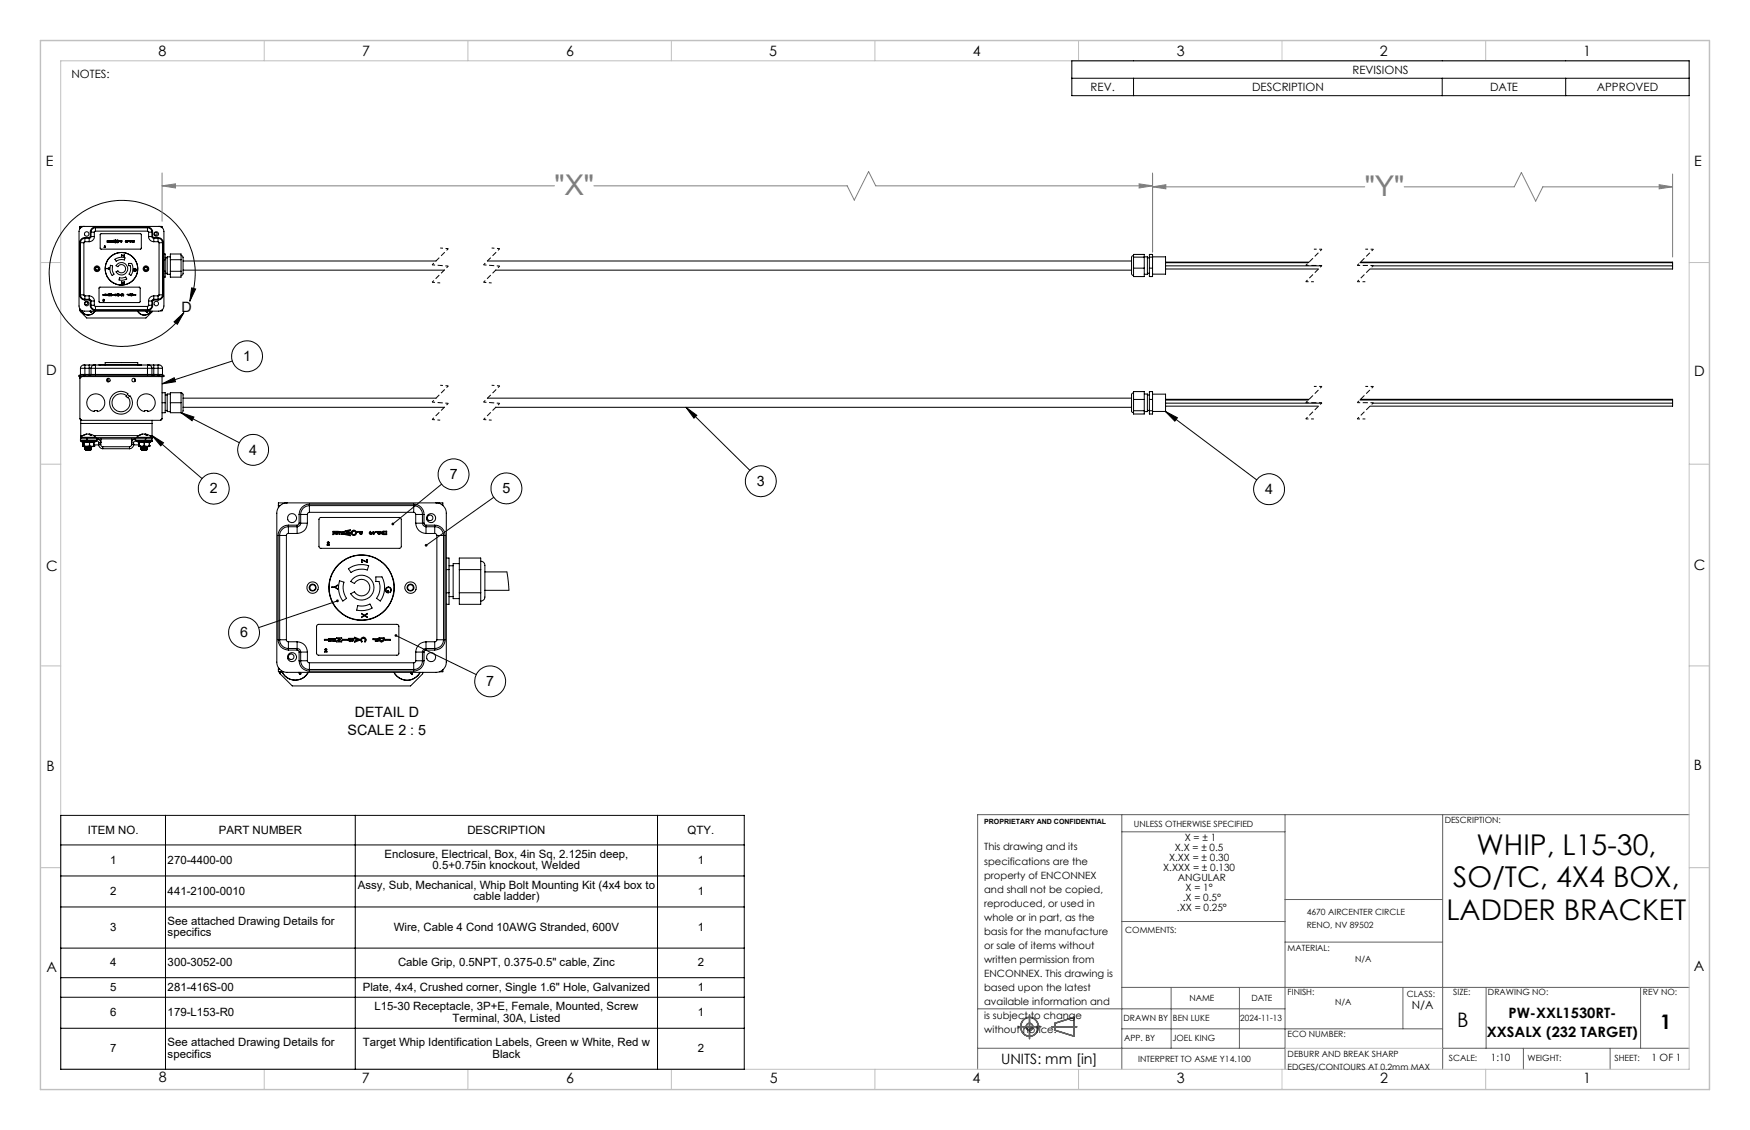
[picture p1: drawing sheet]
<svg xmlns="http://www.w3.org/2000/svg" width="432mm" height="279mm" viewBox="0 0 432 279" stroke-linecap="round" stroke-linejoin="round" font-family="sans-serif">
<g fill="none" stroke="#606060" stroke-width=".35">
<path d="M251.4 253.5h5.5M252.6 251.8a2.23 2.23 0 0 1 3.1 .2 2.23 2.23 0 0 1 0 3.1 2.23 2.23 0 0 1-3.1 .1 2.43 2.43 0 0 1 0-3.4zM254.1 250.6v5.9M259.6 253.5h6.2M260.4 252.6l4.7-1.4v4.6l-4.7-1.4z"/>
<circle cx="254.1" cy="253.5" r=".84"/>
</g>
<g fill="none" stroke="#606060" stroke-width=".25">
<path d="M276.9 201.1v62.9M276.9 205.4h40.3M317.2 201.1v62.9M356.1 201.1v62.9M417 201.1h-175.7v62.9M276.9 227.5h40.3M317.2 222.1h38.9M317.2 232.6h38.9M241.3 258.8h75.9M241.3 249.1h75.9M276.9 243.8h140.1M276.9 254h79.2"/>
<path d="M289.1 243.8v15M306 243.8v15M346.3 243.8v10.2M356.1 258.8h60.9M366.9 243.8v15M376.1 258.8v5.2M397.5 258.8v5.2M405 243.8v15"/>
</g>
<g fill="none" stroke="#c0c0c0" stroke-width=".25">
<path d="M15 15h402v249h-402zM65.2 10v5M115.5 10v5M165.7 10v5M216 10v5M266.2 10v5M316.5 10v5M366.7 10v5M10 64.8h5M417 64.8h5M10 114.6h5M417 114.6h5"/>
<path d="M10 164.4h5M417 164.4h5M10 214.2h5M417 214.2h5M317.2 258.8h38.9M65.2 264v5M115.5 264v5M165.7 264v5M216 264v5M266.2 264v5M316.5 264v5M366.7 264v5"/>
</g>
<path d="M10 10h412v259h-412z" fill="none" stroke="#c0c0c0" stroke-width=".35"/>
<g fill="none" stroke="#000" stroke-width=".25">
<path d="M264.6 15h152.4v8.6h-152.4zM264.6 19.3h152.4M279.8 19.3v4.3M356 19.3v4.3M386.5 19.3v4.3M19.7 59.9h.2M19.7 59.9v12.9M19.7 56.2h.2M19.9 59.9h.8M19.9 59.9v12.9M20.7 59.9v12.9M20.8 55.9a1.26 1.26 0 0 0-1.3 1.3v18.4a1.26 1.26 0 0 0 1.3 1.2h18.4a1.26 1.26 0 0 0 1.3-1.2v-18.4a1.26 1.26 0 0 0-1.3-1.3"/>
<path d="M21 59.7l-.3 .2M21 58.8v.9M21 58.8a1.08 1.08 0 0 0-1.1 1.1M21 58.7v.1M21 58.7a1.33 1.33 0 0 0-1.3 1.2M21 59.7h1M21 58.8h1M21 58.7h1M22 58.8v.9M22 58.7v.1M22.3 57.3h.2M22.3 58.4h.2"/>
<path d="M22.3 58.4l-.3 .3M22.3 57.3v1.1M22.5 57.3h.8M22.5 58.4h.8M22.5 58.4l-.2 .3-.3 .1M22.5 57.3v1.1M23.3 58.4a1.26 1.26 0 0 1-1.3 1.3M23.3 57.3v1.1M23.6 56.3v.8M23.6 57.1l-.3 .2M23.6 56.3a1.08 1.08 0 0 0-1.1 1M23.6 56v.3"/>
<path d="M23.6 56a1.26 1.26 0 0 0-1.3 1.3M23.6 57.1h12.8M23.6 56.3h12.8M23.6 56h12.8M24.7 57.8l.2-.1h9.9l.1 3.7-10 .1-.2-.1zM26.5 59.4l.6 .1a.19 .19 0 0 1-.1 .3 .19 .19 0 0 1-.3-.1l-.2 .1 .2-.2zM26.7 59.5v.1M26.8 59.6h.2M26.8 59.5h.2M26.8 59.5v.1M27 59.5v.1M27.2 59.4h.6v.4l-.1-.2-.1 .2-.1-.2-.3 .2z"/>
<path d="M27.9 59.4l.7-.2-.4 .2 .4 .1-.4 .2 .4 .3-.7-.2 .5-.2zM29.5 59.4h.6v.2l-.3 .2-.1-.3zM29.8 59.6h.2M29.8 59.5h.2M29.8 59.5v.1M30 59.5v.1M31 59.5l.1 .2 .3-.3 .2 .1-.1 .3v-.2h-.2a.19 .19 0 0 1-.3 .2 .19 .19 0 0 1 0-.3zM31.7 59.4h.6v.2l-.2 .2-.1-.3zM32.1 59.6h.1M32.1 59.5h.1M32.1 59.5v.1M32.2 59.5v.1"/>
<path d="M32.5 59.5l.6-.1-.5 .1v.2l.5 .1h-.6zM36.4 56.3v.8M36.4 57.1l.3 .2M36.4 56.3a1.08 1.08 0 0 1 1.1 1M36.4 56v.3M36.4 56a1.26 1.26 0 0 1 1.3 1.3M36.7 57.3h.8M36.7 58.4a1.26 1.26 0 0 0 1.3 1.3M36.7 58.4h.8M36.7 57.3v1.1M37.5 58.4l.1 .3 .4 .1M37.5 57.3h.2"/>
<path d="M37.5 58.4h.2M37.5 57.3v1.1M37.7 58.4l.3 .3M37.7 57.3v1.1M38 58.8v.9M38 58.7v.1M38 59.7h1M38 58.8h1M38 58.7h1M39 59.7l.3 .2M39 58.8v.9M39 58.8a1.08 1.08 0 0 1 1.1 1.1"/>
<path d="M39 58.7v.1M39 58.7a1.33 1.33 0 0 1 1.3 1.2M39.3 59.9h.8M39.3 59.9v12.9M39.6 55.9v.1M40 56.2v-.3h-20.3v.6M40.1 59.9h.2M40.1 59.9v12.9M40.3 59.9v12.9M19.7 72.8h.2M19.7 72.8a1.33 1.33 0 0 0 1.3 1.3M19.7 76.2v.6h.7"/>
<path d="M19.7 76.4h.2M19.9 72.8h.8M19.9 72.8a1.08 1.08 0 0 0 1.1 1.1M19.9 76.8v.1M19.9 76.8v.2l1.5 1.5h14.6l1.5-1.7M20.1 76.6a1.81 1.81 0 0 0 1.6 1.2 1.81 1.81 0 0 0 1.7-1M20.2 76.8a1.8 1.8 0 0 0 1.6 1 1.8 1.8 0 0 0 1.6-1M20.7 72.8l.3 .2M21 73v.9M21 73.9v.2M21 74.1h1M21 73h1"/>
<path d="M21 73.9h1M22 73a1.26 1.26 0 0 1 1.3 1.3M22 73v.9M22 73.9l.3 .1 .2 .3M22 73.9v.2M22 74.1l.3 .2M22.3 74.3h.2M22.3 75.4h.2M22.3 75.4a1.21 1.21 0 0 0 1.3 1.2M22.3 74.3v1.1M22.4 76.8l.1 .2M22.4 77l-.2-.2 .2 .3"/>
<path d="M22.4 77v.1M22.5 74.3h.8M22.5 75.4h.8M22.5 75.4a1.08 1.08 0 0 0 1.1 1.1M22.5 77l-.1 .1M22.5 77h.1M22.5 77h-.1M22.5 74.3v1.1M23.3 75.4l.3 .3M23.3 74.3v1.1M23.6 75.7v.8M23.6 76.5v.1"/>
<path d="M23.6 75.7h12.8M23.6 76.5h12.8M23.6 76.6h12.8M24.6 70.9h9.8l.2 .2v3.5l-.2 .1h-9.8l-.2-.1zM25.4 72.8l.6-.2v.4zM25.4 74.3h.1M25.5 73.9l.2 .1-.1 .2 .1 .1h-.3l.2-.3h-.2zM25.7 61.1h.1M25.8 60.8h.2l-.1 .3h.1h-.3l.2-.2zM26.1 72.7h.7v.3l-.1-.2-.2 .2-.3-.2-.1 .2zM26.3 66.3l.7-.3-.3 .3 .3 .3zM26.9 72.6h.6l-.4 .3 .4 .1h-.6l.4-.3z"/>
<path d="M27.3 65.5l.5 .2a2.19 2.19 0 0 0 .4 2l-.5 .3a2.76 2.76 0 0 1-.4-2.5zM27.6 72.8l.7 .1zM28.4 64a2.93 2.93 0 0 1 2.5-.3l-.2 .5a2.32 2.32 0 0 0-2 .3zM28.4 72.6h.6a.34 .34 0 0 1-.2 .4 .34 .34 0 0 1-.4-.2zM28.5 72.8v.1l.2-.1M28.5 72.7h.2M28.5 72.7v.1M28.7 72.7v.1M28.8 72.8h.1M28.8 72.7h.1M28.8 72.7v.1M28.9 65.3a1.54 1.54 0 0 1 2.3 0 1.54 1.54 0 0 1-.3 2.3 1.54 1.54 0 0 1-2.3-.5l.5-.2a1.02 1.02 0 0 0 1.5 .2 1.02 1.02 0 0 0 0-1.5 1.02 1.02 0 0 0-1.5 .3l-.5-.3z"/>
<path d="M28.9 72.7v.1M29.1 72.5l.7 .3-.7 .3 .2-.2zM29.4 72.7l.2 .1-.2 .1zM29.5 68.6h.6l.9-.2 .3 .5-1.2 .3-.7-.1zM30 72.6a.29 .29 0 0 1 .4 0 .29 .29 0 0 1-.1 .4l.1-.2a.21 .21 0 0 0-.3-.2 .21 .21 0 0 0-.1 .3v.2zM30 62.9l.6 .3 .1-.3v.4l-.6-.3-.1 .3zM30 69.5l.3 .3 .4-.2-.3 .2 .3 .2-.4-.2-.3 .2 .3-.2zM31.4 72.7h.6v.3l-.1-.2-.2 .2v-.2zM31.8 65h.7a2.91 2.91 0 0 1-.2 3l-.4-.3a2.36 2.36 0 0 0 .2-2.1h-.3zM32.1 72.6h.7a.35 .35 0 0 1-.3 .4 .35 .35 0 0 1-.4-.4zM32.2 72.7h.5a.22 .22 0 0 1-.3 .2 .22 .22 0 0 1-.2-.2zM32.9 72.8l.6 .1z"/>
<path d="M33.1 66.4a.38 .38 0 0 1 .5 0 .38 .38 0 0 1-.1 .6 .36 .36 0 0 0 .1-.5 .36 .36 0 0 0-.4-.1l-.2 .3 .2 .2 .1-.2v.3l-.4-.2zM34 76.8a1.83 1.83 0 0 0 3.2 0 1.83 1.83 0 0 1-3.2 0M36 76.8l.2 .3M36.2 77.1h.1M36.2 76.8l.1 .2M36.3 77l-.1 .1M36.3 77h.1M36.4 75.7v.8M36.4 76.5v.1M36.7 75.4l-.3 .3M36.7 74.3h.8M36.7 75.4h.8"/>
<path d="M36.7 74.3v1.1M37.5 75.4a1.08 1.08 0 0 1-1.1 1.1M37.5 74.3h.2M37.5 75.4h.2M37.5 74.3v1.1M37.7 75.4a1.21 1.21 0 0 1-1.3 1.2M37.7 74.3v1.1M38 73a1.26 1.26 0 0 0-1.3 1.3M38 73.9l-.4 .1-.1 .3M38 73v.9M38 73.9v.2M38 74.1l-.3 .2"/>
<path d="M38 74.1h1M38 73h1M38 73.9h1M39 73v.9M39 73.9v.2M39.3 72.8l-.3 .2M39.3 72.8h.8M40 76.5v.3h-.4M40.1 72.8a1.08 1.08 0 0 1-1.1 1.1M40.1 72.8h.2M40.3 72.8a1.33 1.33 0 0 1-1.3 1.3M40.5 62.7h.3v5.7h-.3"/>
<path d="M40.5 64.1h.3M40.5 67h.3M40.8 63.7h.5M40.8 67.5h.5M42.1 63.4h-.8v4.3h.8M42.1 62.7h2.6v5.7h-2.6zM42.1 64.1h2.6M42.1 67h2.6M43 79.5l2.4-2.3-1.6 2.9zM44.7 63.1l.4 .2 .1 1.1a7.2 7.2 0 0 1-.2 3.5l-.3 .1M45.2 66.7h64.5M45.2 64.4h62.4"/>
<path d="M46.8 74.4a18 18 0 0 0-16.7-24.9 18 18 0 0 0-16.5 25.1 18 18 0 0 0 29.6 5.4l2.2-2.8M47.3 71.1l1 .3-1.5 3zM120.3 64.4h159M122.4 66.7h156.9M279.8 63.1l-.3 .1-.2 .3v4.1l.5 .4M279.8 62.8h2.7v5.5h-2.7zM279.8 66.2h2.7M279.8 63.5h2.7M282.5 63.4h.7v4.3h-.7M283.2 63.7h.5M283.2 67.5h.5M283.7 62.8h.8v5.5h-.8z"/>
<path d="M283.7 66.2h.8M283.7 63.5h.8M284.5 63.4h3.2v4.3h-3.2M287.7 64.9h35.3M287.7 65.6h38.5M287.7 64.7h35.4M287.7 66.4h37.8M335.7 64.9h77.2M335.8 64.7h77.1v.2M338.9 65.6h74M412.9 64.9v.7M412.9 65.6v.8h-74.7"/>
<path d="M19.7 93v.2M19.7 93.2h.2M19.7 93.2v10.2M19.9 92.5l-.2 .2M19.9 92.5h1.1M19.9 90.9h1.1M19.9 90.9v1.6M20 93v.1M20.1 93h.7M20.1 93l-.4 .4M20.8 92.7h-1.3v.3h.6M20.8 92.7v.3"/>
<path d="M20.8 93h18.4M20.8 92.7h18.4M21 92.5v.2M21 90.1v.8M21 90.1h-.3a.86 .86 0 0 0-.8 .8M21 90.9v1.6M21 90.1h1M21 92.5h1M21 90.9h1M22 90.9h.5M22 92.5h.5M22 90.1v.8"/>
<path d="M22 90.1h1.3M22 92.5v.2M22 90.9v1.6M22 97.9a2.21 2.21 0 0 1 3.6 .5 2.21 2.21 0 0 1-1.6 3.2v-.2h-.7v.2a2.18 2.18 0 0 1-1.8-1.4 2.18 2.18 0 0 1 .5-2.3zM22.5 92.5h1.1M22.5 92.5l-.2 .2M22.5 90.9h1.1M22.5 90.9v1.6M23.3 90.1a.85 .85 0 0 0-.8 .8M23.3 90.1h.3M23.6 92.5v.2M23.6 90.1v.8"/>
<path d="M23.6 90.1h12.8M23.6 92.5h12.8M23.6 90.9h12.8M23.6 90.9v1.6M24.4 90.1h.3M24.4 90.1h.1M24.7 90.1h.1M26 90.1v-.6h8v.6M26.5 93.5v.8M26.7 93.4v.9M27.9 97.4a2.77 2.77 0 0 1 3.7-.2l-.2 .2 .6 .5 .1-.2a2.81 2.81 0 0 1-.4 3.9 2.81 2.81 0 0 1-3.9-.3 2.81 2.81 0 0 1 .1-3.9zM28.4 97.8a2.19 2.19 0 0 1 2.9-.1l-.2 .1a1.85 1.85 0 0 1 .7 2.9 2.23 2.23 0 0 1-3.4 .4 2.23 2.23 0 0 1 0-3.3z"/>
<path d="M33.3 93.5v.7M34.4 90.1h.2M34.4 90.1h.1M34.5 97.9a2.22 2.22 0 0 1 3.5 .5 2.22 2.22 0 0 1-1.5 3.2v-.2h-.8v.2a2.21 2.21 0 0 1-1.2-3.7zM34.6 90.1h.1M34.6 90.1h.3M34.9 90.1h.1M36.4 92.5v.2M36.4 92.5h1.1M36.4 90.1v.8M36.4 90.9h1.1M36.4 90.1h.3"/>
<path d="M36.4 90.9v1.6M36.7 90.1a.85 .85 0 0 1 .8 .8M36.7 90.1h1.3M37.5 92.5l.2 .2M37.5 90.9h.5M37.5 92.5h.5M37.5 90.9v1.6M38 92.5v.2M38 90.1v.8M38 90.1h1M38 92.5h1M38 90.9h1"/>
<path d="M38 90.9v1.6M39 92.5v.2M39 92.5h1.1M39 90.1v.8M39 90.9h1.1M39 90.1h.2a.86 .86 0 0 1 .9 .8M39 90.9v1.6M39.2 92.7h1.3v.3h-.5M39.2 93h.8M39.2 92.7v.3M40 94.8l3-1.5 .3 1zM40 97h.8v4.9h-.8"/>
<path d="M40 99.4h.8M40 93v10.4M40.1 92.5l.2 .2M40.1 90.9v1.6M40.8 97.5h.5M42.1 97.3h-.8v4.3h.8M42.1 99.4h2.6M44.7 97l.3 .1a7.7 7.7 0 0 1 .2 3.6l-.1 1-.4 .2M44.7 97h-2.6v4.9h2.6M44.7 97v4.9M45.2 98.3h62.4M57.4 89.1l-17.4 5.7"/>
<path d="M120.3 98.3h159M279.8 97l-.3 .1a7.6 7.6 0 0 0-.2 3.5v.9l.5 .4M279.8 98.6h2.7M279.8 96.7h2.7v5.5h-2.7zM282.5 97.3h.7v4.3h-.7M283.2 97.5h.5M283.7 98.6h.8M283.7 96.7h.8v5.5h-.8zM284.5 97.3h3.2v4.3M287.7 98.6h35.4M287.7 98.8h35.3M287.7 99.5h38.5"/>
<path d="M335.7 98.8h77.2M335.8 98.6h77.1v.2M338.9 99.5h74M412.9 98.8v.7M412.9 99.5v.8h-74.7M19.7 103.4l.4 .4zM19.9 107.5v.5M19.9 108h17.6M19.9 104.6v2.9M19.9 108v.4M19.9 104.6h17.6M19.9 107.5h.6"/>
<path d="M20 108h.1M20 108h3.6M20.1 109h3.4M20.1 108.9h.1M20.1 109l.4 .2M20.1 108.9v.1M20.2 108.9h.1M20.2 108.9h.3M20.4 108.9h.1M20.4 110.1h.1M20.4 110.1h.3M20.4 109.2v.9"/>
<path d="M20.5 108.9h.1M20.5 108.9h.2M20.6 108.9h.1M20.7 108.9h.1M20.7 108.9h.3M20.7 109.2h.1M20.7 109.2h-.2M20.7 110.1h1.4M20.7 110.1h.1M20.7 109.2v.9M20.7 109.2h1.4M20.8 108.9h.2"/>
<path d="M21 108.9h.1M21 108.9h.3M21 110.9l.2 .1M21 110.3v.1M21 110.6v.1M21 110.9h.1M21 110.4l.2 .1M21.1 108.9h.2M21.1 110.3h-.1M21.2 111.1l1.3-.1-.2 .2h-1zM21.2 108.9h.1M21.2 110.5h.1"/>
<path d="M21.2 110.8h.1M21.2 107.2l-.7 .3-.5 .5M21.3 108.9h.1M21.3 108.9h.3M21.2 107.2h.1M21.3 107.2a2.39 2.39 0 0 1 2.3 .8M21.4 108.9h.2M21.4 108v.4M21.5 108.4l-.1 .5h.2M21.6 108.9h.1M21.6 108.9h.3M21.7 108.9h.2"/>
<path d="M21.7 110.3h-.7M21.9 108.9h.1M21.9 108.9h.4M22.1 109.2h.1M22.1 108.9h.2M22.1 110.1h1.1M22.1 110.1h.1M22.1 107.3h.1M22.1 109.2v.9M22.1 109.2h1.1M22.1 107.2l.4 .3M22.1 107.3l.4 .2"/>
<path d="M22.1 107.2v.1M22.3 108.9h.1M22.3 108.9h.3M22.3 110.3l-1.3 .1M22.4 110.7l.2 .1M22.4 110.4l.2 .1M22.4 110.9l.1 .1M22.4 110.6v.1M22.4 110.3v.1M22.4 110.9h.1M22.4 108.9h.2M22.4 110.9l-1.2 .1"/>
<path d="M22.4 110.6l-1.2 .2M22.4 110.3l-1.2 .2M22.4 110.7l-1.2 .1M22.4 110.4l-1.2 .1M22.5 108.9h.1M22.5 110.3h-.1M22.6 110.5l-.2 .1M22.6 110.5l-1.6 .2 .2 .1M22.6 110.8l-.2 .1M22.6 110.8l-1.6 .1 .2-.1M22.6 110.5l-1.6 .1 .2-.1M22.6 108.9h.1"/>
<path d="M22.6 108.9h.3M22.6 110.8l-1.6 .1M22.6 110.5h.1M22.6 110.8h.1M22.7 108.9h.2M22.8 108.9h.1M22.9 108.9h.1M22.9 108.9h.2M23 108.9h.1M23.1 108.9h.1M23.1 108.9h.2M23.1 107.5h11.2"/>
<path d="M23.2 110.1h.1M23.2 109.2h.1M23.2 110.1l-.2 .2-2.5-.1M23.2 108.9h.1M23.2 109.2v.9M23.3 108.9h.1M23.3 108.9h.2M23.4 108.9h.1M23.5 108.9h.1M23.5 109l-.3 .2M23.5 108.9v.1M23.6 108h.1"/>
<path d="M23.9 108.9l.3 .1 .2 .3M23.9 108.9v-.5a.96 .96 0 0 1 1 .9M24.4 109.8a1.02 1.02 0 0 0 1 1M24.4 109.3h.5M24.4 109.8h.5M24.4 109.3v.5M24.4 109.8h-1.2M24.9 109.8l.1 .3 .4 .2M24.9 109.3v.5M24.9 108.4v.9M25.4 110.3v.5M25.4 110.8h6.6"/>
<path d="M25.4 110.3h6.6M32 110.3v.5M32.5 109.8l-.3 .5h-.2M32.5 109.3h.5M32.5 109.8h.5M32.5 109.3v.5M32.5 108.4v.6M33 109.8a1.09 1.09 0 0 1-1 1M33 109.3v.5M33 109.7l.1 .1h1.2M33.5 108.9v-.5a.96 .96 0 0 0-1 .9M33.5 108.9h-.3l-.2 .4"/>
<path d="M33.8 108h.1M33.8 108h3.6M33.9 109l.4 .2M33.9 109h3.4M33.9 108.9h.1M33.9 108.9v.1M33.9 108.9h.2M34 108.9h.1M34.1 108.9h.1M34.1 108.9h.2M34.3 108.9h.1M34.3 108.9h.2"/>
<path d="M34.3 110.1h.1M34.3 109.2h.1M34.3 109.2v.9M34.4 109.2h1.2M34.4 109.2v1.1h2.4l.1-.2M34.4 110.1h1.2M34.4 110.1h.1M34.4 108.9h.1M34.5 108.9h.1M34.5 108.9h.3M34.6 108.9h.2M34.8 108.9h.1"/>
<path d="M34.8 108.9h.3M34.8 110.7l.2 .1M34.8 110.4l.2 .1M34.8 110.9l.2 .1M34.8 110.9h.1M34.8 110.9l1.6-.1-1.6 .1M34.8 110.3v.1M34.8 110.6v.1M34.9 108.9h.2M34.9 110.3h-.1M35 111.1l1.3-.1-.2 .2zM35 110.8l-.2 .1"/>
<path d="M35 110.5l-.2 .1M35 110.5h.1M35 110.8h.1M35 107.2l-.7 .3-.5 .5M35 107.2h.1M35.1 107.2a2.42 2.42 0 0 1 2.3 .8M35.1 108.9h.1M35.1 108.9h.3M35.2 108.9h.2M35.3 108.9h.1M35.4 108.9h.1M35.4 108.9h.4"/>
<path d="M35.5 110.3h-.7M35.6 108.9h.1M35.6 110.1h.1M35.6 109.2h.1M35.6 109.2v.9M35.6 109.2h1.3M35.6 110.1h1.3M35.7 108.9h.1M35.8 108.9h.1M35.8 108.9h.3M35.9 108.4v.5h.2M35.9 107.3h.1"/>
<path d="M35.9 107.3l.4 .2M35.9 107.2h-.1l.5 .3M35.9 107.2l.4 .3M35.9 107.2v.1M36 108v.4M36.1 108.9h.1M36.1 108.9h.3M36.1 110.3l-1.3 .1M36.2 110.4l.2 .1-.2 .1M36.2 110.7l.2 .1M36.2 110.9l.1 .1M36.2 110.6v.1"/>
<path d="M36.2 110.3v.1M36.2 110.9h.1M36.2 108.9h.2M36.2 110.9l-1.2 .1M36.2 110.6l-1.2 .2M36.2 110.3l-1.2 .2M36.2 110.7l-1.2 .1M36.2 110.4l-1.2 .1M36.3 108.9h.1M36.3 110.3h-.1M36.4 110.5l-1.6 .2M36.4 110.5l-1.6 .1"/>
<path d="M36.4 110.8l-.2 .1M36.4 108.9h.1M36.4 108.9h.3M36.4 110.8h.1M36.6 108.9h.1M36.7 108.9h.1M36.7 108.9h.2M36.8 108.9h.1M36.9 110.1h.1M36.9 109.2h.1M36.9 109.2v.9M36.9 108.9h.1"/>
<path d="M36.9 108.9h.2M36.9 107.5h.6M37 108.9h.1M37.1 108.9h.1M37.1 108.9h.2M37.3 108.9h.1M37.3 109l-.4 .2M37.3 108.9v.1M37.4 108h.1M37.5 107.5l2.9 1.8-.7 .8zM37.5 107.5v.5M37.5 103.8v.8"/>
<path d="M37.5 104.6v2.9M37.5 108v.4M37.5 108.4h-17.6v.5h4M37.5 108.4v.5h-4M37.5 107.5l12.4 10.7M39.6 103.8h-19.7v.8M40 103.4l-.4 .4M40.8 101.3h.5M44.7 101.9l3.2 1.1-.5 .9zM44.7 101.9l14.4 7.4M45.2 100.6h64.5M109 119.5l-12 9.9"/>
<path d="M122.4 100.6h156.9M169.3 100.6l2.7 1.9-.7 .7zM169.3 100.6l15.8 15.5M279.8 101.4h2.7M283.2 101.3h.5M283.7 101.4h.8M284.5 101.6h3.2M287.7 101.6l3 1.5-.7 .9zM287.7 101.6l22.5 16.9M287.7 100.3h37.8M68.7 132.2h.3M68.7 132.2v25.8"/>
<path d="M68.7 124.8h.5M69 132.2h1.7M69 132.2v25.8M70.7 132.2v25.8M70.9 124.2a2.53 2.53 0 0 0-2.6 2.5v36.8a2.53 2.53 0 0 0 2.6 2.5h36.7a2.53 2.53 0 0 0 2.6-2.5v-36.8a2.53 2.53 0 0 0-2.6-2.5M71.2 131.7l-.4 .2-.1 .3M71.2 130.1a2.17 2.17 0 0 0-2.2 2.1M71.2 130.1v1.6M71.2 129.7v.4M71.2 129.7a2.53 2.53 0 0 0-2.5 2.5M71.2 131.7h2.1M71.2 130.1h2.1"/>
<path d="M71.2 129.7h2.1M73.3 130.1v1.6M73.3 129.7v.4M73.8 127h.4M73.8 129.2h.4M73.8 129.2l-.1 .3-.4 .2M73.8 127v2.2M74.2 127h1.7M74.2 129.2h1.7M74.2 129.2a.9 .9 0 0 1-.9 .9M74.2 127v2.2M75.9 129.2a2.53 2.53 0 0 1-2.6 2.5"/>
<path d="M75.9 127v2.2M76.4 124.8v1.7M76.4 126.5l-.4 .2-.1 .3M76.4 124.8a2.17 2.17 0 0 0-2.2 2.2M76.4 124.5v.3M76.4 124.5a2.53 2.53 0 0 0-2.6 2.5M76.4 126.5h25.7M76.4 124.8h25.7M76.4 124.5h25.7M78.9 127.9l.2-.1h19.6l.4 .4v6.8l-.4 .4h-19.6l-.4-.4v-6.8zM80.8 133.9h.4l-.2 .6h.3v.1h-.5l.3-.6h-.3zM82.2 131.2h1.3v.3a.38 .38 0 0 1-.3 .4 .38 .38 0 0 1-.4-.1l-.6 .2v-.2l.6-.3-.6-.1z"/>
<path d="M83 131.4h.3l-.2 .4zM83.7 131.3h1.3v.6h-.3v-.4h-.2v.4h-.2v-.4h-.4v.4h-.2zM85.2 131.1l1.3-.3v.2l-.8 .2 .8 .2v.2l-.8 .3 .8 .2v.2l-1.3-.3v-.2l.8-.3-.8-.2zM88.2 131.2h1.3a.44 .44 0 0 1-.1 .6 .44 .44 0 0 1-.6 0v-.4h-.6zM89 131.4h.3l-.1 .3zM89.3 138.1l1.2 .6v-.5h.2v.7l-1.3-.6v.6h-.1zM91.3 131.3l.1-.1v.5h.2a.53 .53 0 0 1 .9-.3l-.2 .5-.2-.4a.48 .48 0 0 1-.4 .4 .48 .48 0 0 1-.5-.4zM92.7 131.2h1.3a.45 .45 0 0 1-.1 .6 .45 .45 0 0 1-.6 0l-.1-.4h-.5zM93.5 131.4h.2v.3zM94.3 131.3l1.2-.1v.2h-.8a.2 .2 0 0 0-.3 .1 .2 .2 0 0 0 .1 .3h1v.2l-1.1-.1-.2-.3zM102.1 124.8v1.7M102.1 126.5l.5 .2v.3"/>
<path d="M102.1 124.8a2.17 2.17 0 0 1 2.2 2.2M102.1 124.5v.3M102.1 124.5a2.53 2.53 0 0 1 2.6 2.5M102.6 127h1.7M102.6 129.2a2.59 2.59 0 0 0 2.6 2.5M102.6 129.2h1.7M102.6 127v2.2M104.3 129.2a.98 .98 0 0 0 .9 .9M104.3 127h.4M104.3 129.2h.4M104.3 127v2.2M104.7 129.2v.3l.5 .2"/>
<path d="M104.7 127v2.2M105.2 130.1v1.6M105.2 129.7v.4M105.2 131.7h2.1M105.2 130.1h2.1M105.2 129.7h2.1M107.3 131.7l.3 .1 .2 .4M107.3 130.1v1.6M107.3 130.1a2.17 2.17 0 0 1 2.2 2.1M107.3 129.7v.4M107.3 129.7a2.53 2.53 0 0 1 2.6 2.5M107.8 132.2h1.7"/>
<path d="M107.8 132.2v25.8M108.5 124.2v.1M109.3 124.8v-.6h-40.6v1.1M109.5 132.2h.4M109.5 132.2v25.8M109.9 132.2v25.8M110.2 137.8h.6v11.4h-.6M110.8 139.7h1.1M113.4 139.2h-1.5v8.6h1.5M113.4 137.8h5.3v11.4h-5.3zM118.7 138.6a1.2 1.2 0 0 1 1 1.6v7a1.01 1.01 0 0 1-1 1.2M121.9 122.8l-16.7 11.8"/>
<path d="M68.7 158h.3M68.7 158a2.53 2.53 0 0 0 2.5 2.5M69 158h1.7M69 158a2.17 2.17 0 0 0 2.2 2.1M70.7 158l.2 .4 .3 .1M71.2 158.5v1.6M71.2 158.5h2.1M73.3 158.5a2.53 2.53 0 0 1 2.6 2.5M73.3 158.5v1.6M78.3 154.3l.4-.1h19.5l.3 .4-.1 6.9-.3 .3-19.6-.1-.4-.4v-6.7zM80.1 157.9h1v-.3h.3v.7h-.3v-.2h-1zM81.6 157.6h1.2v.7h-.2v-.4h-.2v.4h-.3v-.4h-.3v.4h-.2z"/>
<path d="M81.9 144.9h.7l.7-.4-.6 .4 .6 .6-.7-.5zM83.1 157.5h1.2v.2l-.8 .5h.8v.3h-1.2v-.2l.8-.6h-.8zM83.3 148.4l-19.4 6.6M83.8 143.4l1.1 .3a4.6 4.6 0 0 0 .6 4l-.9 .7a5.7 5.7 0 0 1-.8-5zM84.6 157.9h1.2v.2h-1.2zM86 140.4a5.4 5.4 0 0 1 5-.7l-.3 1a4.5 4.5 0 0 0-4.1 .6zM86.1 157.6h1.2a.43 .43 0 0 1 0 .6 .43 .43 0 0 1-.6 0l-.3 .2-.2-.1zM86.3 157.9l.1 .3 .2-.1v-.2M86.3 157.9h.3M86.3 157.9h.1M86.6 157.9h.1M86.8 157.9h.3v.2h-.2z"/>
<path d="M86.8 157.9h.1M87 143a3.1 3.1 0 0 1 4.6 .1 3.1 3.1 0 0 1-.6 4.5 3.1 3.1 0 0 1-4.4-1l.9-.5a2.04 2.04 0 0 0 3.1 .5 2.04 2.04 0 0 0 0-3.1 2.04 2.04 0 0 0-3.1 .6l-.9-.5zM87.6 157.3l1.2 .6v.2l-1.2 .5v-.3l.2-.1v-.5l-.2-.1zM88.1 157.8l.4 .2-.4 .1zM88.3 149.5a4.5 4.5 0 0 0 3-.4l.6 1a5.7 5.7 0 0 1-3.8 .6zM89.2 157.6a.67 .67 0 0 1 1-.1 .67 .67 0 0 1-.1 1l-.1-.1a.45 .45 0 0 0 0-.7 .45 .45 0 0 0-.7 .1l.1 .6-.1 .1a.7 .7 0 0 1-.1-.9zM89.3 151.4l.7 .5 .7-.5v.2l-.6 .4 .6 .5-.7-.5-.7 .5 .6-.5zM92.1 157.7h1.2v.6h-.2v-.4h-.2v.4h-.3v-.4h-.5zM92.8 142.4h1.5a5.7 5.7 0 0 1-.4 6l-.9-.7a4.5 4.5 0 0 0 .6-4.1h-.8zM93.6 157.5h1.2a.71 .71 0 0 1-.6 1 .71 .71 0 0 1-.6-1zM93.8 157.7h.8a.43 .43 0 0 1-.4 .5 .43 .43 0 0 1-.4-.5zM95.1 157.9h1.2v.2h-1.2z"/>
<path d="M95.4 145.1a.78 .78 0 0 1 1.1 .1 .78 .78 0 0 1-.2 1.1l-.1-.1a.62 .62 0 0 0 .1-1 .62 .62 0 0 0-1 .2 .62 .62 0 0 0 .4 .9v-.5h.1v.6a.74 .74 0 0 1-.6-.5 .74 .74 0 0 1 .2-.8zM97.7 156.9l19.9 9.7M105.2 158.5a2.59 2.59 0 0 0-2.6 2.5M105.2 158.5v1.6M105.2 158.5h2.1M107.3 158.5v1.6M107.8 158l-.2 .4-.3 .1M107.8 158h1.7M109.5 158a2.17 2.17 0 0 1-2.2 2.1M109.5 158h.4M109.9 158a2.53 2.53 0 0 1-2.6 2.5M110.2 140.6h.6"/>
<path d="M110.2 146.4h.6M110.8 147.3h1.1M113.4 140.6h5.3M113.4 146.4h5.3M119.7 141.2h5.4l.5 4.1v.5h-5.9M68.7 164.8v1.1h1.3M68.7 165.2h.3M69 165.9l.1 .4M69.1 165.9v.5l3 3h29.3l3-3v-.4M69.5 165.7v.2M69.6 165.9a3.7 3.7 0 0 0 6.5 .1 3.6 3.6 0 0 1-3.3 1.9 3.6 3.6 0 0 1-3.2-2zM71.2 160.1v.4"/>
<path d="M71.2 160.1h2.1M71.2 160.5h2.1M73.3 160.1a.85 .85 0 0 1 .9 .9M73.3 160.1v.4M73.3 160.5l.4 .1 .1 .4M73.8 161h.4M73.8 163.1h.4M73.8 163.1a2.53 2.53 0 0 0 2.6 2.6M73.8 161v2.1M74 166.5h.1M74 166.5l-.3-.5 .3 .5M74.2 161h1.7"/>
<path d="M74.2 163.1h1.7M74.2 163.1a2.17 2.17 0 0 0 2.2 2.2M74.2 166.3l.1 .1M74.2 166.3l-.2 .2M74.2 161v2.1M74.2 166.3l-.2-.3 .3 .4M74.3 166.4l-.1 .1h-.2M75.9 163.1l.1 .4 .4 .1M75.9 161v2.1M76.4 163.6v1.7M76.4 165.3v.4M76.4 163.6h25.7"/>
<path d="M76.4 165.3h25.7M76.4 165.7h25.7M80.3 160.3h.4l-.3 .6h.3v.1h-.5l.3-.5-.1-.2-.2 .2zM97.3 166a3.6 3.6 0 0 0 6.4 0M101.6 166.5h.1M101.6 166.5l-.3-.5 .3 .5M101.6 166l.2 .4M101.8 166.4h.1M101.8 166.4l-.2 .1M101.8 166.4v.2l-.2-.1M102.1 163.6v1.7M102.1 165.3v.4"/>
<path d="M102.6 163.1v.3l-.5 .2M102.6 161h1.7M102.6 163.1h1.7M102.6 161v2.1M104.3 163.1a2.17 2.17 0 0 1-2.2 2.2M104.3 161h.4M104.3 163.1h.4M104.3 161v2.1M104.7 163.1a2.53 2.53 0 0 1-2.6 2.6M104.7 161v2.1M105.2 160.1a.9 .9 0 0 0-.9 .9M105.2 160.1v.4"/>
<path d="M105.2 160.5l-.5 .2v.3M105.2 160.1h2.1M105.2 160.5h2.1M107.3 160.1v.4M109.3 165.4v.5h-.8M15 201.3h168.7v62.7h-168.7zM15 208.6h168.7M15 216.3h168.7M40.9 201.3v62.7M87.7 201.3v62.7M162.3 201.3v62.7M15 223.9h168.7"/>
<path d="M15 234.1h168.7M15 241.4h168.7M15 246.2h168.7M15 253.9h168.7"/>
<circle cx="21.4" cy="57.8" r=".56"/>
<circle cx="29" cy="59.6" r=".22"/>
<circle cx="29" cy="59.6" r=".33"/>
<circle cx="38.5" cy="57.7" r=".35"/>
<circle cx="38.6" cy="57.8" r=".56"/>
<circle cx="21.3" cy="74.9" r=".35"/>
<circle cx="21.4" cy="74.9" r=".56"/>
<circle cx="23.9" cy="66.4" r=".44"/>
<circle cx="23.9" cy="66.4" r=".36"/>
<circle cx="23.9" cy="66.4" r=".72"/>
<circle cx="30" cy="66.4" r="4"/>
<circle cx="36" cy="66.4" r=".36"/>
<circle cx="36" cy="66.3" r=".71"/>
<circle cx="36" cy="66.4" r=".44"/>
<circle cx="38.6" cy="74.9" r=".56"/>
<circle cx="26.8" cy="93.9" r=".45"/>
<circle cx="33" cy="93.9" r=".45"/>
<circle cx="61" cy="88" r="3.8"/>
<circle cx="62.5" cy="111.1" r="3.8"/>
<circle cx="112" cy="117.1" r="3.8"/>
<circle cx="187.8" cy="118.8" r="3.8"/>
<circle cx="52.8" cy="120.7" r="3.8"/>
<circle cx="72.1" cy="127.9" r="1.11"/>
<circle cx="87.3" cy="131.6" r=".45"/>
<circle cx="87.3" cy="131.6" r=".67"/>
<circle cx="106.2" cy="127.9" r=".69"/>
<circle cx="106.4" cy="127.9" r="1.12"/>
<circle cx="125" cy="120.6" r="3.8"/>
<circle cx="313.3" cy="120.8" r="3.8"/>
<circle cx="60.2" cy="156.2" r="3.8"/>
<circle cx="77.2" cy="145.1" r="1.41"/>
<circle cx="77.2" cy="145.1" r=".86"/>
<circle cx="77.2" cy="145.1" r=".72"/>
<circle cx="89.3" cy="145.1" r="8"/>
<circle cx="89.3" cy="145.1" r="8.1"/>
<circle cx="101.3" cy="145.1" r=".72"/>
<circle cx="101.3" cy="145.1" r=".86"/>
<circle cx="101.4" cy="145.1" r="1.41"/>
<circle cx="71.9" cy="162.2" r=".69"/>
<circle cx="72.1" cy="162.2" r="1.11"/>
<circle cx="106.4" cy="162.3" r="1.12"/>
<circle cx="121" cy="168.2" r="3.8"/>
</g>
<path d="M40 45.9l3.3-.5v1zM40 42.7v11.9M40 45.9h96.9M146.6 45.9h62.5l1.8 3.5 3.5-7 1.8 3.5h68.3M281.2 45.4l3.3 .5-3.3 .5zM284.5 46.1l3.3-.5v1zM284.5 42.7v19.5M284.5 46.1h52.4M346.6 46.1h27.2l1.8-3.5 3.5 7.1 1.8-3.6h32M409.6 45.6l3.3 .5-3.3 .5zM412.9 43v20.5" fill="none" stroke="#808080" stroke-width=".25"/>
<g fill="none" stroke="#000" stroke-width=".25" stroke-dasharray="1.3 .6" stroke-dashoffset=".6" stroke-linecap="butt">
<path d="M106.7 69.7l2 .2M108.7 61.2l2 .2M119.4 69.7l2 .2M121.4 61.2l2 .2M322.3 69.6h2M324.3 61.5h2M335 69.6h2M337 61.5h2M108.7 95.1l2 .2M121.4 95.1l2 .2M324.3 95.4h2M337 95.4h2"/>
<path d="M106.7 103.6l2 .1M119.4 103.6l2 .1M322.3 103.4h2M335 103.4h2"/>
</g>
<g fill="none" stroke="#000" stroke-width=".25" stroke-dasharray="1.3 .6" stroke-dashoffset=".7" stroke-linecap="butt">
<path d="M110.7 61.4l-4 4M110.7 65.7l-4 4M123.4 61.4l-4 4M123.4 65.7l-4 4M326.3 61.5l-4 4M326.3 65.6l-4 4M339 61.5l-4 4M339 65.6l-4 4M110.7 95.3l-4 4M110.7 99.6l-4 4M123.4 95.3l-4 4M123.4 99.6l-4 4"/>
<path d="M326.3 95.4l-4 4M326.3 99.4l-4 4M339 95.4l-4 4M339 99.4l-4 4"/>
</g>
<path d="M106.7 65.4l4 .3M119.4 65.4l4 .3M322.3 65.5l4 .1M335 65.5l4 .1M106.7 99.3l4 .3M119.4 99.3l4 .3M322.3 99.4h4M335 99.4h4" fill="none" stroke="#000" stroke-width=".25" stroke-dasharray="1.3 .6" stroke-dashoffset=".5" stroke-linecap="butt"/>
<path d="M169.3 100.6l2.7 1.9-.7 .7zM287.7 101.6l3 1.5-.7 .9zM44.7 101.9l3.2 1.1-.5 .9zM37.5 107.5l2.9 1.8-.7 .8zM40 94.8l3-1.5 .3 1zM47.3 71.1l1 .3-1.5 3zM43 79.5l2.4-2.3-1.6 2.9zM104.9 134.4v.4l.3-.2-.3 .2a.35 .35 0 0 0 .5 .1 .35 .35 0 0 0 0-.5 .35 .35 0 0 0-.5 0zM83.1 148a.34 .34 0 0 0-.1 .5 .34 .34 0 0 0 .4 .2 .34 .34 0 0 0 .2-.4l-.3 .1 .3-.2zM97.5 156.6l-.1 .2 .3 .1-.3-.1a.34 .34 0 0 0 .3 .4 .34 .34 0 0 0 .4-.4 .34 .34 0 0 0-.6-.2zM96.8 129.1l-.1 .5 .3-.2-.3 .2a.35 .35 0 0 0 .5 .1 .35 .35 0 0 0 .1-.5 .35 .35 0 0 0-.5-.1z" fill="#000"/>
<path d="M40 45.9l3.3-.5v1zM281.2 45.4l3.3 .5-3.3 .5zM409.6 45.6l3.3 .5-3.3 .5zM284.5 46.1l3.3-.5v1z" fill="#808080"/>
<g font-size="7.1" fill="#808080">
<text x="136.9" y="48.2">&quot;X&quot;</text>
<text x="336.9" y="48.5">&quot;Y&quot;</text>
</g>
<g font-size="7.1">
<text x="364.5" y="211">WHIP, L15-30,</text>
<text x="358.8" y="219.1">SO/TC, 4X4 BOX,</text>
<text x="357.1" y="227.1">LADDER BRACKET</text>
</g>
<g font-size="4.9">
<text x="359.8" y="253.6">B</text>
<text x="409.9" y="254">1</text>
</g>
<g font-size="3.5">
<text x="39.2" y="13.8">8</text>
<text x="89.4" y="13.8">7</text>
<text x="139.8" y="13.8">6</text>
<text x="189.8" y="13.8">5</text>
<text x="240.2" y="13.8">4</text>
<text x="290.5" y="13.8">3</text>
<text x="340.6" y="13.8">2</text>
<text x="390.8" y="13.8">1</text>
<text x="11.3" y="41.1">E</text>
<text x="418.3" y="41">E</text>
<text x="44.8" y="77.1">D</text>
<text x="60" y="89.1">1</text>
<text x="11.4" y="92.7">D</text>
<text x="418.3" y="92.7">D</text>
<text x="61.5" y="112.2">4</text>
<text x="111" y="118.3">7</text>
<text x="186.9" y="120">3</text>
<text x="51.8" y="121.8">2</text>
<text x="124.1" y="121.7">5</text>
<text x="312.3" y="121.9">4</text>
<text x="11.4" y="140.9">C</text>
<text x="418.1" y="140.8">C</text>
<text x="59.3" y="157.4">6</text>
<text x="120" y="169.4">7</text>
<text x="87.6" y="177">DETAIL D</text>
<text x="85.8" y="181.5">SCALE 2 : 5</text>
<text x="11.5" y="190.4">B</text>
<text x="418.1" y="190.2">B</text>
<text x="418.1" y="239.8">A</text>
<text x="11.5" y="240.1">A</text>
<text x="372.4" y="251.4">PW-XXL1530RT-</text>
<text x="367.1" y="256">XXSALX (232 TARGET)</text>
<text x="247.1" y="262.8">UNITS: mm [in]</text>
<text x="39.2" y="267.2">8</text>
<text x="89.3" y="267.4">7</text>
<text x="139.8" y="267.4">6</text>
<text x="190" y="267.4">5</text>
<text x="240" y="267.4">4</text>
<text x="290.5" y="267.4">3</text>
<text x="340.7" y="267.4">2</text>
<text x="390.8" y="267.5">1</text>
</g>
<g font-size="2.8">
<text x="17.6" y="19.4">NOTES:</text>
<text x="269.2" y="22.5">REV.</text>
<text x="309.1" y="22.5">DESCRIPTION</text>
<text x="333.9" y="18.2">REVISIONS</text>
<text x="367.8" y="22.5">DATE</text>
<text x="394.2" y="22.5">APPROVED</text>
<text x="21.7" y="206">ITEM NO.</text>
<text x="54" y="206">PART NUMBER</text>
<text x="115.4" y="206">DESCRIPTION</text>
<text x="169.8" y="206">QTY.</text>
<text x="27.2" y="213.2">1</text>
<text x="41.4" y="213.2">270-4400-00</text>
<text x="94.9" y="211.8">Enclosure, Electrical, Box, 4in Sq, 2.125in deep,</text>
<text x="106.8" y="214.6">0.5+0.75in knockout, Welded</text>
<text x="172.3" y="213.2">1</text>
<text x="27.2" y="220.9">2</text>
<text x="41.4" y="220.9">441-2100-0010</text>
<text x="88.3" y="219.5">Assy, Sub, Mechanical, Whip Bolt Mounting Kit (4x4 box to</text>
<text x="172.3" y="220.9">1</text>
<text x="116.9" y="222.3">cable ladder)</text>
<text x="27.2" y="229.8">3</text>
<text x="41.4" y="228.3">See attached Drawing Details for</text>
<text x="41.4" y="231.2">specifics</text>
<text x="97.2" y="229.8">Wire, Cable 4 Cond 10AWG Stranded, 600V</text>
<text x="172.3" y="229.8">1</text>
<text x="27.2" y="238.5">4</text>
<text x="41.4" y="238.5">300-3052-00</text>
<text x="98.3" y="238.5">Cable Grip, 0.5NPT, 0.375-0.5&quot; cable, Zinc</text>
<text x="172.3" y="238.5">2</text>
<text x="27.2" y="244.6">5</text>
<text x="41.4" y="244.6">281-416S-00</text>
<text x="89.6" y="244.6">Plate, 4x4, Crushed corner, Single 1.6&quot; Hole, Galvanized</text>
<text x="172.3" y="244.6">1</text>
<text x="27.2" y="250.8">6</text>
<text x="41.4" y="250.8">179-L153-R0</text>
<text x="92.5" y="249.4">L15-30 Receptacle, 3P+E, Female, Mounted, Screw</text>
<text x="172.3" y="250.8">1</text>
<text x="348.5" y="249.1">N/A</text>
<text x="111.7" y="252.2">Terminal, 30A, Listed</text>
<text x="27.2" y="259.7">7</text>
<text x="41.4" y="258.3">See attached Drawing Details for</text>
<text x="41.4" y="261.1">specifics</text>
<text x="89.6" y="258.3">Target Whip Identification Labels, Green w White, Red w</text>
<text x="121.6" y="261.1">Black</text>
<text x="172.3" y="259.7">2</text>
</g>
<g font-size="2.5">
<text x="242.9" y="210">This drawing and its</text>
<text x="292.5" y="207.7">X = ± 1</text>
<text x="242.9" y="213.5">specifications are the</text>
<text x="287.1" y="215.1">X.XXX = ± 0.130</text>
<text x="288.6" y="212.6">X.XX = ± 0.30</text>
<text x="290" y="210.2">X.X = ± 0.5</text>
<text x="242.9" y="216.9">property of ENCONNEX</text>
<text x="242.9" y="220.4">and shall not be copied,</text>
<text x="290.8" y="217.6">ANGULAR</text>
<text x="292.7" y="220.1">X = 1°</text>
<text x="242.9" y="223.9">reproduced, or used in</text>
<text x="242.9" y="227.3">whole or in part, as the</text>
<text x="290.5" y="225">.XX = 0.25°</text>
<text x="292" y="222.5">.X = 0.5°</text>
<text x="242.9" y="230.8">basis for the manufacture</text>
<text x="242.9" y="234.3">or sale of items without</text>
<text x="242.9" y="237.7">written permission from</text>
<text x="242.9" y="241.2">ENCONNEX. This drawing is</text>
<text x="242.9" y="244.7">based upon the latest</text>
<text x="242.9" y="248.2">available information and</text>
<text x="242.9" y="251.6">is subject to change</text>
<text x="242.9" y="255.1">without notice.</text>
<text x="368" y="261.9">1:10</text>
<text x="407.6" y="261.9">1 OF 1</text>
</g>
<g font-size="2.1">
<text x="356.6" y="203.2">DESCRIPTION:</text>
<text x="279.9" y="204.3">UNLESS OTHERWISE SPECIFIED</text>
<text x="322.6" y="226">4670 AIRCENTER CIRCLE</text>
<text x="277.8" y="230.4">COMMENTS:</text>
<text x="322.6" y="229.1">RENO, NV 89502</text>
<text x="317.9" y="234.7">MATERIAL:</text>
<text x="334.5" y="237.5">N/A</text>
<text x="317.9" y="245.8">FINISH:</text>
<text x="358.8" y="245.8">SIZE:</text>
<text x="367.3" y="245.8">DRAWING NO:</text>
<text x="405.6" y="245.8">REV NO:</text>
<text x="293.6" y="247.1">NAME</text>
<text x="308.9" y="247.1">DATE</text>
<text x="329.6" y="248.2">N/A</text>
<text x="347.3" y="246.1">CLASS:</text>
<text x="277.4" y="252.2">DRAWN BY</text>
<text x="277.5" y="257">APP. BY</text>
<text x="289.4" y="257.1">JOEL KING</text>
<text x="289.5" y="252.2">BEN LUKE</text>
<text x="306.2" y="252.2">2024-11-13</text>
<text x="317.8" y="256">ECO NUMBER:</text>
<text x="281" y="262.1">INTERPRET TO ASME Y14.100</text>
<text x="317.9" y="261.1">DEBURR AND BREAK SHARP</text>
<text x="357.6" y="261.9">SCALE:</text>
<text x="377.1" y="261.9">WEIGHT:</text>
<text x="398.6" y="261.9">SHEET:</text>
<text x="317.9" y="264.2">EDGES/CONTOURS AT 0.2mm MAX</text>
</g>
<text font-size="1.8" x="242.9" y="203.6">PROPRIETARY AND CONFIDENTIAL</text>
</svg>
